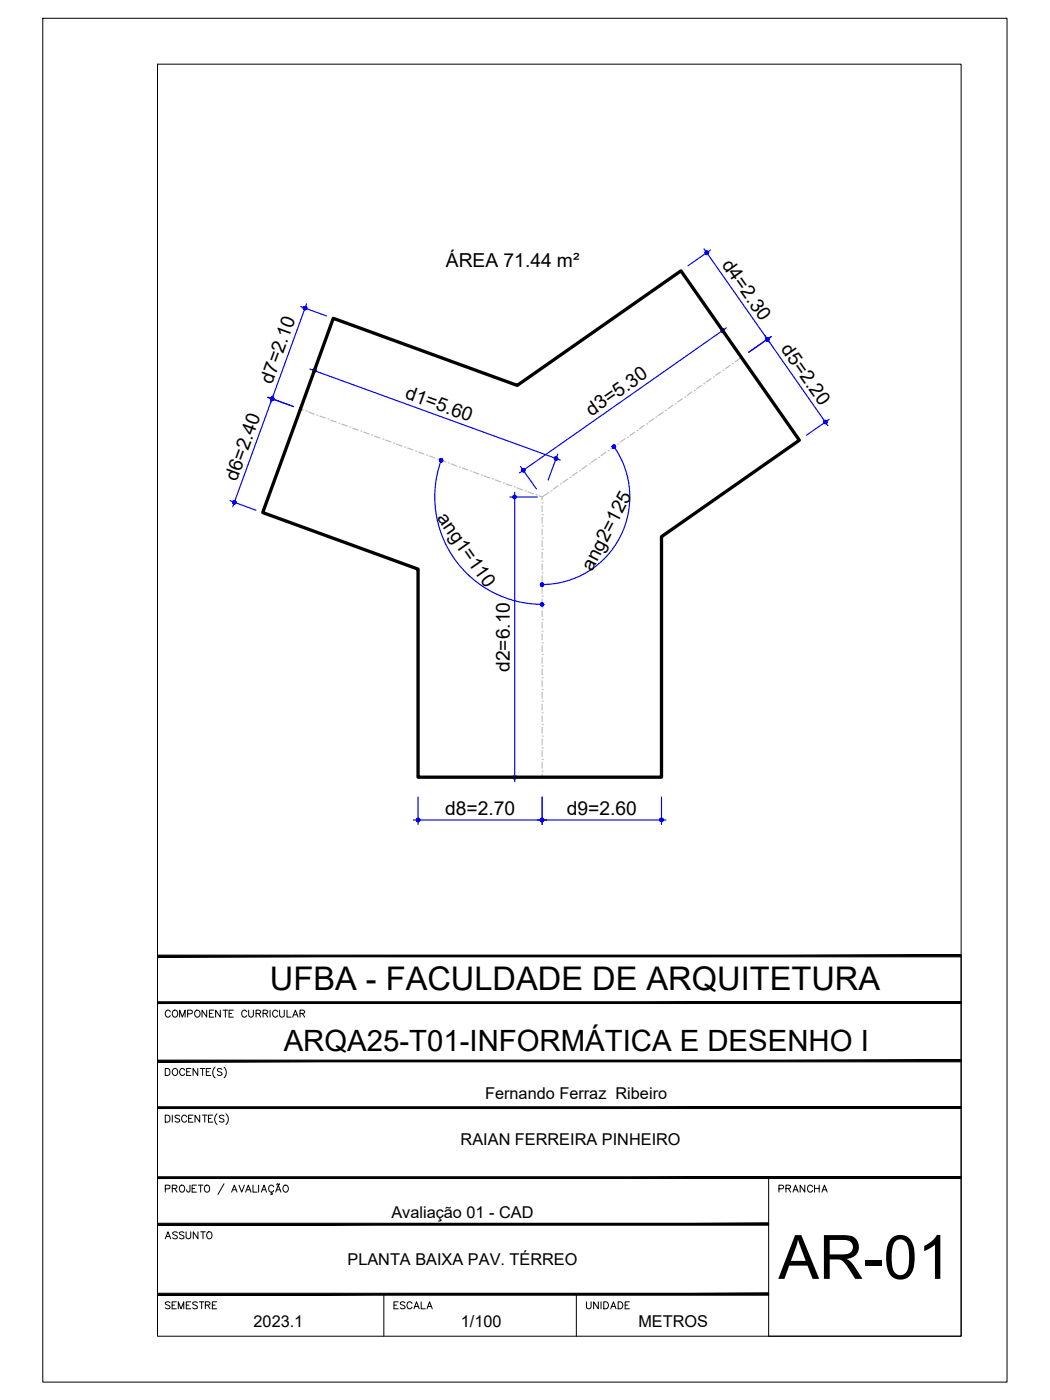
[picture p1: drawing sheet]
<svg xmlns="http://www.w3.org/2000/svg" width="229mm" height="305mm" viewBox="0 0 229 305" stroke-linecap="round" stroke-linejoin="round" font-family="sans-serif">
<!-- layer: ARQ_EIXO CINZA 04 -->
<g fill="none" stroke="#bababa" stroke-width=".25">
<path d="M159 79.5l-1.1 .8M159.5 79.2h.1M161.4 77.8l-1.4 1M65.4 89.1l.6 .2M66.6 89.5h.1M67.2 89.7l1.2 .5M69 90.4h.1M69.6 90.6l1.2 .4M71.4 91.2h.1M72 91.5l1.2 .4M73.8 92.1h.1M74.4 92.3l1.2 .5"/>
<path d="M76.2 93h.1M76.8 93.2l1.2 .4M78.6 93.9h.1M79.2 94.1l1.1 .4M80.9 94.7h.1M81.5 95l1.3 .4M83.4 95.6h.1M83.9 95.8l1.2 .4M85.7 96.5h.1M86.3 96.7l1.2 .4M88.1 97.3h.1M88.7 97.5l1.2 .5"/>
<path d="M90.5 98.2h.1M91.1 98.4l1.2 .4M92.9 99.1h.1M93.5 99.3l1.2 .4M95.3 99.9h.1M129.8 99.9l-1 .8M130.3 99.6h.1M131.9 98.5l-1 .7M132.4 98.1h.1M134 97l-1 .7M134.5 96.6h.1M136.1 95.5l-1.1 .8"/>
<path d="M136.6 95.2h.1M138.2 94.1l-1.1 .7M138.7 93.7h.1M140.3 92.6l-1.1 .8M140.8 92.3h.1M142.3 91.2l-1 .7M142.8 90.8h.1M144.4 89.7l-1.1 .8M144.9 89.4h.1M146.5 88.3l-1 .7M147 87.9h.1M148.5 86.8l-1 .7"/>
<path d="M149.1 86.4h.1M150.6 85.3l-1 .8M151.2 85h.1M152.7 83.9l-1 .7M153.2 83.5h.1M154.8 82.5l-1 .7M155.3 82.1h.1M156.9 81l-1.1 .7M157.4 80.6h.1M95.9 100.2l1.2 .4M97.7 100.8h.1M98.3 101l1.1 .5"/>
<path d="M100 101.7h.1M100.7 101.9l1.2 .4M102.4 102.5h.1M103 102.7l1.2 .5M104.8 103.4h.1M105.4 103.6l1.2 .5M107.2 104.3h.1M107.8 104.5l1.2 .4M109.6 105.2h.1M110.2 105.4l1.2 .4M112 106h.1M112.6 106.2l1.2 .5"/>
<path d="M114.4 106.9h.1M115 107.1l1.2 .4M116.8 107.7h.1M117.3 108l.7 .2M118 119.6h.1M118 117.1h.1M118 114.6h.1M118 112h.1M118 109.5h.1M118 110.1v1.3M118 112.6v1.3M118 115.2v1.3"/>
<path d="M118 117.7v1.3M119.4 107.2l-1.4 1v.6M120 106.8h.1M121.5 105.7l-1 .8M122 105.4h.1M123.6 104.3l-1 .7M124.1 103.9h.1M125.7 102.8l-1.1 .7M126.2 102.5h.1M127.8 101.4l-1.1 .7M128.3 101h.1M118 140h.1"/>
<path d="M118 137.4h.1M118 134.9h.1M118 132.3h.1M118 129.8h.1M118 127.3h.1M118 124.7h.1M118 122.2h.1M118 120.3v1.2M118 122.8v1.3M118 125.3v1.3M118 127.9v1.3M118 130.4v1.3"/>
<path d="M118 133v1.2M118 135.5v1.3M118 138v1.3M118 157.7h.1M118 155.2h.1M118 152.7h.1M118 150.1h.1M118 147.6h.1M118 145h.1M118 142.5h.1M118 140.6v1.3M118 143.1v1.3"/>
<path d="M118 145.7v1.2M118 148.2v1.3M118 150.7v1.3M118 153.3v1.3M118 155.8v1.3M118 158.4v1.2M118 167.9h.1M118 165.4h.1M118 162.8h.1M118 160.3h.1M118 160.9v1.3M118 163.4v1.3"/>
<path d="M118 166v1.3M118 168.5v.7"/>
</g>
<!-- layer: COTA AZUL -->
<g fill="none" stroke="#00f" stroke-width=".25">
<path d="M153.3 54.2l27 38.5M154.7 54.4l-4.9 3.5M65.5 66.8l5.6 2M66.8 66.1l-16.1 44.2M68.8 79.8l-2.1 5.6M156.8 71.2l3.4 4.9M158.2 71.4l-45.1 31.6M167.9 73.3l-4.9 3.4M58.3 86.5l5.6 2M67.5 80.3l54.5 19.9M121.4 98.9l-2.1 5.6M133.7 97.2a19.1 19.1 0 0 1-15.7 30.1"/>
<path d="M180.5 91.3l-4.9 3.4M50.1 109l5.6 2.1M96.1 100.2a23.4 23.4 0 0 0 21.9 31.4M111 108.2h6M112.1 107.2v63M113.3 101.6l3.5 4.9M90 178.5h55M91 173.5v6M111 169.2h6M118 173.5v6M144 173.5v6"/>
</g>
<!-- layer: 0 -->
<g fill="#00f" stroke="#00f" stroke-width=".22">
<path d="M68.1 80.6v.1h.4zM68.1 80.7h.4l-.3 .2zM68.2 80.9l.1 .1 .2-.3z"/>
<path d="M68.5 80.7l-.2 .3 .2 .1zM68.5 80.7l.2 .3-.2 .1zM68.5 80.7l.2 .3 .1-.2z"/>
<path d="M68.5 80.7l.3 .1v-.2zM68.5 80.7l.2-.3 .1 .2zM68.6 80.3l-.1 .4 .2-.3z"/>
<path d="M68.4 80.3l.1 .4 .1-.4zM68.2 80.4l.2-.1 .1 .4zM68.2 80.4l-.1 .2 .4 .1z"/>
<path d="M121.1 99.8l.3 .1v-.1zM121.1 99.8l.2-.2 .1 .2zM121.2 99.5l-.1 .3 .2-.2z"/>
<path d="M121 99.5l.1 .3 .1-.3zM120.8 99.5h.2l.1 .3zM120.8 99.5l-.1 .2 .4 .1z"/>
<path d="M120.7 99.7v.2l.4-.1zM120.7 99.9l.4-.1-.3 .3zM120.8 100.1l.1 .1 .2-.4z"/>
<path d="M121.1 99.8l-.2 .4h.2zM121.1 99.8l.2 .3-.2 .1zM121.1 99.8l.2 .3 .1-.2z"/>
<path d="M111.8 107.9l.3 .3v-.4zM111.8 107.9l.3 .3-.4-.2zM111.7 108v.2h.4z"/>
<path d="M111.7 108.2v.2l.4-.2zM111.7 108.4l.4-.2-.3 .3zM112.1 108.2l-.3 .3 .3 .1z"/>
<path d="M112.1 108.2v.4l.1-.1zM112.1 108.2l.3 .2-.2 .1zM112.1 108.2l.3 .2v-.2z"/>
<path d="M112.1 108.2h.3v-.2zM112.2 107.9l.2 .1-.3 .2zM112.1 107.8v.4l.1-.3z"/>
<path d="M112.1 169.2v.4l.1-.1zM112.1 169.2l.3 .2-.2 .1zM112.1 169.2l.3 .2v-.2z"/>
<path d="M112.1 169.2h.3v-.2zM112.2 168.9l.2 .1-.3 .2zM112.1 168.8v.4l.1-.3z"/>
<path d="M111.8 168.9l.3 .3v-.4zM111.8 168.9l.3 .3-.4-.2zM111.7 169v.2h.4z"/>
<path d="M111.7 169.2v.2l.4-.2zM111.7 169.4l.4-.2-.3 .3zM112.1 169.2l-.3 .3 .3 .1z"/>
<path d="M113.6 102.6l.1 .1 .2-.3zM113.9 102.4l.1 .3h-.3zM113.9 102.4l.1 .3h.1z"/>
<path d="M113.9 102.4l.2 .3 .2-.2zM113.9 102.4l.4-.1v.2zM113.9 102.4l.4-.1-.1-.1z"/>
<path d="M114.1 102l-.2 .4 .3-.2zM113.9 102h.2l-.2 .4zM113.7 102.1l.2 .3v-.4z"/>
<path d="M113.7 102.1l-.1 .1 .3 .2zM113.6 102.2l.3 .2h-.4zM113.5 102.4l.1 .2 .3-.2z"/>
<path d="M157.5 71.6l-.1 .4 .2-.2zM157.3 71.6h.2l-.1 .4zM157.1 71.7l.3 .3-.1-.4z"/>
<path d="M157.1 71.7l-.1 .1 .4 .2zM157 71.8l.4 .2h-.4zM157 72v.2l.4-.2z"/>
<path d="M157 72.2l.2 .1 .2-.3zM157.4 72v.3h-.2zM157.4 72v.3h.2z"/>
<path d="M157.4 72l.2 .3 .1-.2zM157.4 72l.3-.1v.2zM157.4 72l.3-.1-.1-.1z"/>
<path d="M153.7 54.7l-.2 .2 .4 .1zM153.5 54.9l.4 .1h-.4zM153.5 55l.1 .2 .3-.2z"/>
<path d="M153.6 55.2l.1 .2 .2-.4zM153.9 55v.4h-.2zM153.9 55v.4l.2-.1z"/>
<path d="M153.9 55l.2 .3 .1-.1zM153.9 55h.4l-.1 .2zM153.9 55h.4l-.1-.2z"/>
<path d="M154.1 54.7l-.2 .3 .3-.2zM153.8 54.7h.3l-.2 .3zM153.7 54.7l.2 .3-.1-.3z"/>
<path d="M167 73.9l.3 .3 .1-.2zM167 73.9l.4-.1v.2zM167 73.9l.4-.1v-.1z"/>
<path d="M167.2 73.5l-.2 .4 .4-.2zM167 73.5h.2l-.2 .4zM166.8 73.5l.2 .4v-.4z"/>
<path d="M166.8 73.5l-.1 .2 .3 .2zM166.7 73.7l.3 .2h-.3zM166.7 73.9l.1 .2 .2-.2z"/>
<path d="M166.8 74.1l.1 .1 .1-.3zM167 73.9l.1 .4-.2-.1zM167 73.9l.1 .4 .2-.1z"/>
<path d="M166.8 73.5l-.1 .2 .3 .2zM166.7 73.7l.3 .2h-.3zM166.7 73.9l.1 .2 .2-.2z"/>
<path d="M166.8 74.1l.1 .1 .1-.3zM167 73.9l.1 .4-.2-.1zM167 73.9l.1 .4 .2-.1z"/>
<path d="M167 73.9l.3 .3 .1-.2zM167 73.9l.4-.1v.2zM167 73.9l.4-.1v-.1z"/>
<path d="M167.2 73.5l-.2 .4 .4-.2zM167 73.5h.2l-.2 .4zM166.8 73.5l.2 .4v-.4z"/>
<path d="M179.7 91.9l.2 .3 .1-.2zM179.7 91.9h.3v.1zM179.7 91.9h.3v-.2z"/>
<path d="M179.8 91.5l-.1 .4 .3-.2zM179.7 91.5h.1l-.1 .4zM179.5 91.6l.2 .3v-.4z"/>
<path d="M179.5 91.6l-.1 .1 .3 .2zM179.4 91.7l.3 .2h-.4zM179.3 91.9l.1 .2 .3-.2z"/>
<path d="M179.4 92.1l.1 .1 .2-.3zM179.7 91.9v.3h-.2zM179.7 91.9v.3h.2z"/>
<path d="M59.2 86.4v.4l.2-.4zM59 86.5l.2-.1v.4zM59 86.5l-.1 .2 .3 .1z"/>
<path d="M58.9 86.7v.2l.3-.1zM58.9 86.9l.3-.1-.2 .2zM59 87l.1 .2 .1-.4z"/>
<path d="M59.2 86.8l-.1 .4h.2zM59.2 86.8l.3 .3-.2 .1zM59.2 86.8l.3 .3 .1-.1z"/>
<path d="M59.2 86.8l.4 .2v-.3zM59.2 86.8l.3-.2 .1 .1zM59.4 86.4l-.2 .4 .3-.2z"/>
<path d="M51 109.3l-.1 .4h.2zM51 109.3l.3 .3-.2 .1zM51 109.3l.3 .3 .1-.1z"/>
<path d="M51 109.3l.4 .2v-.2zM51 109.3l.3-.2 .1 .2zM51.2 109l-.2 .3 .3-.2z"/>
<path d="M51 109v.3l.2-.3zM50.8 109.1l.2-.1v.3zM50.7 109.2l.3 .1-.2-.2z"/>
<path d="M50.7 109.2v.2l.3-.1zM50.7 109.4l.3-.1-.2 .3zM51 109.3l-.2 .3 .1 .1z"/>
<path d="M59.2 86.8l-.1 .4h.2zM59.2 86.8l.3 .3-.2 .1zM59.2 86.8l.3 .3 .1-.1z"/>
<path d="M59.2 86.8l.4 .2v-.3zM59.2 86.8l.3-.2 .1 .1zM59.4 86.4l-.2 .4 .3-.2z"/>
<path d="M59.2 86.4v.4l.2-.4zM59 86.5l.2-.1v.4zM59 86.5l-.1 .2 .3 .1z"/>
<path d="M58.9 86.7v.2l.3-.1zM58.9 86.9l.3-.1-.2 .2zM59 87l.1 .2 .1-.4z"/>
<path d="M66.4 66.7v.4l.1-.4zM66.2 66.8l.2-.1v.4zM66.2 66.8l-.1 .2 .3 .1z"/>
<path d="M66.1 67l-.1 .1h.4zM66 67.1h.4l-.3 .2zM66.1 67.3l.2 .1 .1-.3z"/>
<path d="M66.4 67.1l-.1 .3h.2zM66.4 67.1l.3 .3h-.2zM66.4 67.1l.3 .3 .1-.2z"/>
<path d="M66.4 67.1l.4 .1v-.2zM66.4 67.1l.3-.3 .1 .2zM66.5 66.7l-.1 .4 .3-.3z"/>
<path d="M118 178.5h.4l-.1-.2zM118.2 178.2l.1 .1-.3 .2zM118 178.1v.4l.2-.3z"/>
<path d="M117.8 178.2l.2 .3v-.4zM117.8 178.2l.2 .3-.3-.2zM117.7 178.3l-.1 .2h.4z"/>
<path d="M117.6 178.5l.1 .2 .3-.2zM117.7 178.7l.3-.2-.2 .3zM118 178.5l-.2 .3 .2 .1z"/>
<path d="M118 178.5v.4l.2-.1zM118 178.5l.3 .2-.1 .1zM118 178.5l.3 .2 .1-.2z"/>
<path d="M90.6 178.5l.1 .2 .3-.2zM90.7 178.7l.3-.2-.2 .3zM91 178.5l-.2 .3 .2 .1z"/>
<path d="M91 178.5v.4l.2-.1zM91 178.5l.4 .2-.2 .1zM91 178.5l.4 .2v-.2z"/>
<path d="M91 178.5h.4v-.2zM91.2 178.2l.2 .1-.4 .2zM91 178.1v.4l.2-.3z"/>
<path d="M90.8 178.2l.2 .3v-.4zM90.8 178.2l.2 .3-.3-.2zM90.7 178.3l-.1 .2h.4z"/>
<path d="M144 178.5h.4v-.2zM144.2 178.2l.2 .1-.4 .2zM144 178.1v.4l.2-.3z"/>
<path d="M143.8 178.2l.2 .3v-.4zM143.8 178.2l.2 .3-.3-.2zM143.7 178.3l-.1 .2h.4z"/>
<path d="M143.6 178.5l.1 .2 .3-.2zM143.7 178.7l.3-.2-.2 .3zM144 178.5l-.2 .3 .2 .1z"/>
<path d="M144 178.5v.4l.2-.1zM144 178.5l.4 .2-.2 .1zM144 178.5l.4 .2v-.2z"/>
<path d="M117.6 178.5l.1 .2 .3-.2zM117.7 178.7l.3-.2-.2 .3zM118 178.5l-.2 .3 .2 .1z"/>
<path d="M118 178.5v.4l.2-.1zM118 178.5l.3 .2-.1 .1zM118 178.5l.3 .2 .1-.2z"/>
<path d="M118 178.5h.4l-.1-.2zM118.2 178.2l.1 .1-.3 .2zM118 178.1v.4l.2-.3z"/>
<path d="M117.8 178.2l.2 .3v-.4zM117.8 178.2l.2 .3-.3-.2zM117.7 178.3l-.1 .2h.4z"/>
<path d="M96 99.8v.4l.1-.3zM95.8 99.9l.2-.1v.4zM95.8 99.9l-.1 .2 .3 .1z"/>
<path d="M95.7 100.1v.2l.3-.1zM95.7 100.3l.3-.1-.2 .3zM96 100.2l-.2 .3h.1z"/>
<path d="M96 100.2l-.1 .3 .2 .1zM96 100.2l.3 .3-.2 .1zM96 100.2l.3 .3 .1-.2z"/>
<path d="M96 100.2l.4 .1v-.1zM96 100.2l.3-.3 .1 .3zM96.1 99.9l-.1 .3 .3-.3z"/>
<path d="M118 131.6h.4l-.1-.2zM118.2 131.3l.1 .1-.3 .2zM118 131.2v.4l.2-.3z"/>
<path d="M117.8 131.3l.2 .3v-.4zM117.8 131.3l.2 .3-.3-.2zM117.7 131.4l-.1 .2h.4z"/>
<path d="M117.6 131.6l.1 .2 .3-.2zM117.7 131.8l.3-.2-.2 .3zM118 131.6l-.2 .3 .2 .1z"/>
<path d="M118 131.6v.4l.2-.1zM118 131.6l.3 .2-.1 .1zM118 131.6l.3 .2 .1-.2z"/>
<path d="M117.6 127.3l.1 .2 .3-.2zM117.7 127.5l.3-.2-.2 .3zM118 127.3l-.2 .3 .2 .1z"/>
<path d="M118 127.3v.4l.2-.1zM118 127.3l.3 .2-.1 .1zM118 127.3l.3 .2 .1-.2z"/>
<path d="M118 127.3h.4l-.1-.2zM118.2 127l.1 .1-.3 .2zM118 126.9v.4l.2-.3z"/>
<path d="M117.8 127l.2 .3v-.4zM117.8 127l.2 .3-.3-.2zM117.7 127.1l-.1 .2h.4z"/>
<path d="M133.4 96.9l-.1 .2 .3 .1zM133.3 97.1l.3 .1-.3 .1zM133.3 97.3v.2l.3-.3z"/>
<path d="M133.3 97.5l.2 .1 .1-.4zM133.6 97.2l.1 .4h-.2zM133.6 97.2l.1 .4h.2z"/>
<path d="M133.6 97.2l.3 .4 .1-.2zM133.6 97.2h.4v.2zM133.6 97.2h.4l-.1-.2z"/>
<path d="M133.8 96.9l-.2 .3 .3-.2zM133.6 96.9h.2l-.2 .3zM133.4 96.9l.2 .3v-.3z"/>
</g>
<path d="M72.6 69.3l40 14.6 35.7-24.9 25.7 36.8-30 21v52.4h-53v-45.3l-33.8-12.3z" fill="none" stroke="#000" stroke-width=".72"/>
<!-- layer: MRG_EXTERNA -->
<path d="M9.3 4h209.9v296.9h-209.9z" fill="none" stroke="#000" stroke-width=".22"/>
<!-- layer: MRG_INTERNA -->
<path d="M34.3 14h175v276.9h-175z" fill="none" stroke="#000" stroke-width=".22"/>
<!-- layer: SIMB_01 -->
<g fill="#000" stroke="#000" stroke-width=".22">
<path d="M34.3 218.1v.4l175-.4zM34.3 218.5l175-.4v.4z"/>
<path d="M34.3 207.9v.4l175-.4zM34.3 208.3l175-.4v.4z"/>
<path d="M34.3 230.8v.4l175-.4zM34.3 231.2l175-.4v.4z"/>
<path d="M34.3 256.2v.4l175-.4zM34.3 256.6l175-.4v.4z"/>
<path d="M34.3 241v.3l175-.3zM34.3 241.3l175-.3v.3z"/>
<path d="M34.3 266.3v.4l133-.4zM34.3 266.7l133-.4v.4z"/>
<path d="M34.3 282h133v-.4zM34.3 281.6h133l-133 .4z"/>
</g>
<g fill="none" stroke="#000" stroke-width=".22">
<path d="M45 219.9v1.5l-1-1.5v1.5M46.5 219.9h-.9v1.5h.9M48 219.9v1.5l-1.1-1.5v1.5M48.6 219.9h1M49.1 219.9v1.5M50.8 219.9h-.9v1.5h.9M54.1 219.9v1.1l.5 .4h.3l.3-.4v-1.1M58.8 219.9v1.5M60.9 219.9v1.1l.4 .4 .5-.2 .1-1.3M62.5 219.9v1.5h.9M209.3 208.1v82.8h-42v-34.5M36 232.6h.5a.82 .82 0 0 1 .5 .8 .82 .82 0 0 1-.5 .7h-.5z"/>
<path d="M37.1 220.3a.56 .56 0 0 0-.7-.4 .56 .56 0 0 0-.4 .6 .63 .63 0 0 0 .2 .8 .63 .63 0 0 0 .9-.2M37.7 220.1a.72 .72 0 0 1 1 .2 .72 .72 0 0 1-.3 1.1 .72 .72 0 0 1-.9-.4 .72 .72 0 0 1 .2-.9zM37.7 232.8a.72 .72 0 0 1 1 .2 .72 .72 0 0 1-.3 1.1 .72 .72 0 0 1-.9-.4 .72 .72 0 0 1 .2-.9zM39.1 221.4v-1.5l.6 1.5 .6-1.5v1.5M40.2 233a.56 .56 0 0 0-.6-.4 .56 .56 0 0 0-.5 .6 .63 .63 0 0 0 .3 .8 .63 .63 0 0 0 .8-.2M40.6 233.3h.6M40.9 220.7l.9-.1v-.5l-.3-.2h-.6v1.5M41.6 232.6h-1v1.5h1M42.7 220a.71 .71 0 0 1 .9 .7 .71 .71 0 0 1-.9 .7l-.3-.5v-.4zM43.1 232.6v1.5l-1.1-1.5v1.5M43.6 232.6h1M44.1 232.6v1.5"/>
<path d="M44.9 233.3h.6M45.6 220.6h.5M45.9 232.6h-1v1.5h1M46.8 232.3a1.57 1.57 0 0 0 0 2.4M48.3 232.8l-.3-.2-.7 .2 .2 .4 .5 .2 .3 .3v.2l-.3 .2-.7-.2M48.8 232.3a1.57 1.57 0 0 1 0 2.4M49.9 220.6h.5M53.7 220.3a.56 .56 0 0 0-.6-.4 .56 .56 0 0 0-.5 .6 .63 .63 0 0 0 .3 .8 .63 .63 0 0 0 .8-.2M55.8 220.6h.8l.2-.4-.4-.3h-.6v1.5M56.3 220.6l.5 .8M57.3 220.6h.8l.2-.4-.4-.3h-.6v1.5M57.8 220.6l.5 .8"/>
<path d="M60.5 220.3a.56 .56 0 0 0-.7-.4 .56 .56 0 0 0-.4 .6 .63 .63 0 0 0 .2 .8 .63 .63 0 0 0 .9-.2M63.7 221.4l.6-1.5 .6 1.5M63.9 220.9h.7M65.3 220.6h.9l.1-.4-.3-.3h-.7v1.5M65.8 220.6l.5 .8M36 242.8h.5a.82 .82 0 0 1 .5 .7 .82 .82 0 0 1-.5 .8h-.5zM36 258.8l.9-.1 .1-.6-1-.1v1.5M37.5 258.7l1-.1v-.5l-1-.1v1.5M37.5 242.8v1.5M38 258.7l.5 .8M39.1 243l-.3-.2-.7 .2 .2 .4 .7 .3 .1 .2v.2l-.3 .2-.7-.2M39.2 258.2a.72 .72 0 0 1 1 .2 .72 .72 0 0 1-.3 1.1 .72 .72 0 0 1-.9-.4 .72 .72 0 0 1 .2-.9z"/>
<path d="M40.6 243.2a.56 .56 0 0 0-.6-.4 .56 .56 0 0 0-.5 .6 .63 .63 0 0 0 .3 .8 .63 .63 0 0 0 .8-.2M41.1 243.5h.6M41.4 258l-.1 1.4-.4 .1-.2-.1-.1-.4M41.8 258.7h.6M42 242.8h-.9v1.5h.9M42.8 258h-1v1.5h1M43.2 258h1M43.5 242.8v1.5l-1-1.5v1.5M43.7 258v1.5M44.1 242.8h1M44.6 242.8v1.5M44.6 258.2a.63 .63 0 0 1 .8-.1 .63 .63 0 0 1 .2 .9 .57 .57 0 0 1-.5 .6 .57 .57 0 0 1-.6-.6z"/>
<path d="M45.4 243.5h.5M46.3 242.8h-.9v1.5h.9M47.2 242.5a1.57 1.57 0 0 0 0 2.3M48.8 243l-.4-.2-.6 .2 .1 .4 .7 .3 .2 .2v.2l-.4 .2-.6-.2M48.8 257.7l-1.3 2.4M49.2 242.5a1.57 1.57 0 0 1 0 2.3M50.4 259.5l.6-1.5 .6 1.5M50.7 259h.7M52 258l.6 1.5 .6-1.5M53.5 259.5l.6-1.5 .6 1.5M53.7 259h.7M55.1 258v1.5h.9"/>
<path d="M56.3 258v1.5M56.9 259.5l.6-1.5 .5 1.5M57.1 259h.7M59.1 259.5v.3l.2 .2h-.4M59.6 258.4a.6 .6 0 0 0-.9-.3 .6 .6 0 0 0-.2 .9 .54 .54 0 0 0 .4 .5 .54 .54 0 0 0 .7-.3M60 259.5l.6-1.5 .6 1.5M60.2 259h.8M60.3 257.8l-.1 .1M60.3 257.8h.2M60.5 257.8l.1 .1M60.6 257.9h.2M60.9 257.7l-.1 .2"/>
<path d="M61.8 258.2a.72 .72 0 0 1 1 .2 .72 .72 0 0 1-.3 1.1 .72 .72 0 0 1-.9-.4 .72 .72 0 0 1 .2-.9zM83.6 281.8v9.1M125.5 281.8v9.1"/>
</g>
<text font-size="13.3" x="169.5" y="278.4">AR-01</text>
<text font-size="7.1" x="58.8" y="215.6">UFBA - FACULDADE DE ARQUITETURA</text>
<text font-size="6.4" x="61.8" y="228.9">ARQA25-T01-INFORMÁTICA E DESENHO I</text>
<g font-size="4.4">
<text x="168.3" y="260.7">PRANCHA</text>
<text x="34.9" y="270.9">ASSUNTO</text>
<text x="34.9" y="286.1">SEMESTRE</text>
<text x="84.7" y="286.1">ESCALA</text>
<text x="126.3" y="286.1">UNIDADE</text>
</g>
<g font-size="4.2">
<text x="97.1" y="58.2">ÁREA 71.44 m²</text>
<text x="157" y="57.6" transform="rotate(55 157 57.6)">d4=2.30</text>
<text x="169.9" y="76" transform="rotate(55 169.9 76)">d5=2.20</text>
<text x="59.2" y="83.7" transform="rotate(-70 59.2 83.7)">d7=2.10</text>
<text x="88" y="86.7" transform="rotate(20 88 86.7)">d1=5.60</text>
<text x="128.8" y="90.7" transform="rotate(-35 128.8 90.7)">d3=5.30</text>
<text x="51.6" y="104.9" transform="rotate(-70 51.6 104.9)">d6=2.40</text>
<text x="95" y="112.9" transform="rotate(55 95 112.9)">ang1=110</text>
<text x="128.9" y="124.5" transform="rotate(-62 128.9 124.5)">ang2=125</text>
<text x="111" y="146.3" transform="rotate(-90 111 146.3)">d2=6.10</text>
<text x="96.9" y="177.5">d8=2.70</text>
<text x="123.4" y="177.5">d9=2.60</text>
</g>
<g font-size="3.5">
<text x="105.6" y="239.3">Fernando Ferraz Ribeiro</text>
<text x="100.3" y="249.3">RAIAN FERREIRA PINHEIRO</text>
<text x="85.2" y="265.2">Avaliação 01 - CAD</text>
<text x="75.6" y="275.4">PLANTA BAIXA PAV. TÉRREO</text>
<text x="55.2" y="289">2023.1</text>
<text x="100.3" y="289">1/100</text>
<text x="139" y="289">METROS</text>
</g>
</svg>
